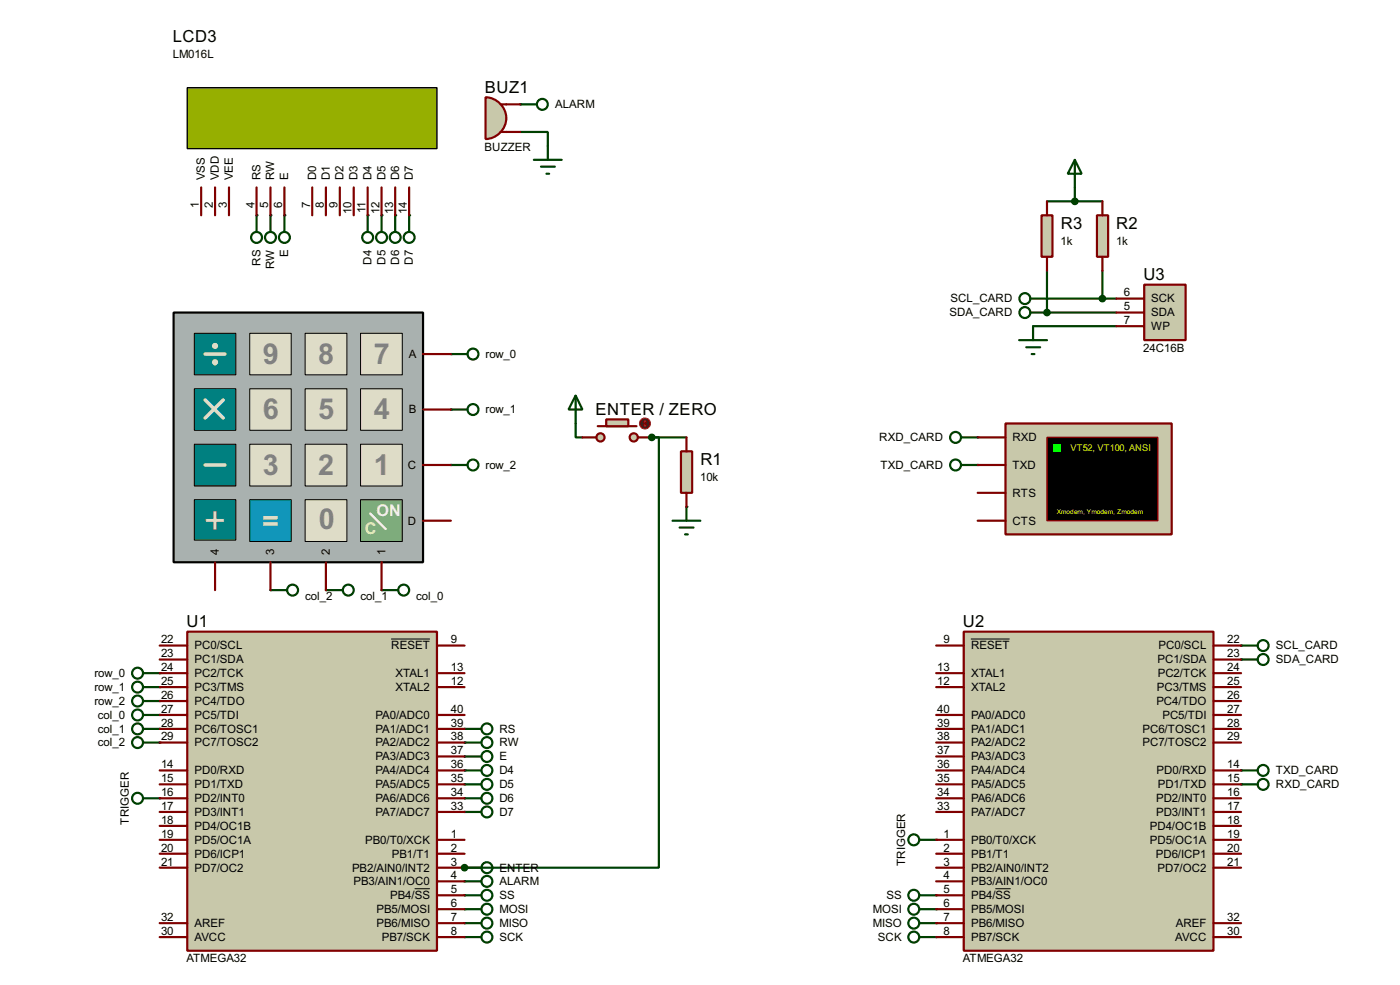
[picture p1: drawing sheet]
<svg xmlns="http://www.w3.org/2000/svg" width="256mm" height="180mm" viewBox="0 0 256 180" stroke-linecap="round" stroke-linejoin="round" font-family="sans-serif">
<g fill="#004000">
<circle cx="75" cy="39.4" r=".2"/>
<circle cx="72.4" cy="39.4" r=".2"/>
<circle cx="69.9" cy="39.4" r=".2"/>
<circle cx="67.4" cy="39.4" r=".2"/>
<circle cx="52.1" cy="39.4" r=".2"/>
<circle cx="49.6" cy="39.4" r=".2"/>
<circle cx="47" cy="39.4" r=".2"/>
<circle cx="82.6" cy="64.8" r=".2"/>
<circle cx="82.6" cy="75" r=".2"/>
<circle cx="82.6" cy="85.1" r=".2"/>
<circle cx="69.9" cy="108" r=".2"/>
<circle cx="59.7" cy="108" r=".2"/>
<circle cx="49.6" cy="108" r=".2"/>
<circle cx="95.3" cy="19.1" r=".2"/>
</g>
<path d="M95.3 24.2h5.1v2.5M105.5 77.5v2.6h1.2M119.4 80.1h6.4" fill="none" stroke="#004000" stroke-width=".4"/>
<circle cx="125.8" cy="92.8" r=".2" fill="#004000"/>
<path d="M191.8 36.9h10.2M196.9 34.3v2.6M189.3 59.7h15.2M202 49.6v5.1h-10.2" fill="none" stroke="#004000" stroke-width=".4"/>
<circle cx="191.8" cy="57.2" r=".2" fill="#004000"/>
<path d="M191.8 49.6v7.6" fill="none" stroke="#004000" stroke-width=".4"/>
<g fill="#004000">
<circle cx="179.1" cy="80.1" r=".2"/>
<circle cx="179.1" cy="85.1" r=".2"/>
<circle cx="171.5" cy="153.7" r=".2"/>
<circle cx="171.5" cy="163.9" r=".2"/>
<circle cx="171.5" cy="166.4" r=".2"/>
<circle cx="171.5" cy="169" r=".2"/>
<circle cx="171.5" cy="171.5" r=".2"/>
<circle cx="227.4" cy="141" r=".2"/>
<circle cx="227.4" cy="143.6" r=".2"/>
<circle cx="227.4" cy="118.2" r=".2"/>
<circle cx="227.4" cy="120.7" r=".2"/>
<circle cx="85.1" cy="158.8" r=".2"/>
<circle cx="85.1" cy="161.3" r=".2"/>
<circle cx="85.1" cy="163.9" r=".2"/>
<circle cx="85.1" cy="166.4" r=".2"/>
<circle cx="85.1" cy="169" r=".2"/>
<circle cx="85.1" cy="171.5" r=".2"/>
<circle cx="29.3" cy="146.1" r=".2"/>
<circle cx="29.3" cy="123.2" r=".2"/>
<circle cx="29.3" cy="125.8" r=".2"/>
<circle cx="29.3" cy="128.3" r=".2"/>
<circle cx="29.3" cy="130.9" r=".2"/>
<circle cx="29.3" cy="133.4" r=".2"/>
<circle cx="29.3" cy="135.9" r=".2"/>
<circle cx="85.1" cy="148.6" r=".2"/>
<circle cx="85.1" cy="146.1" r=".2"/>
<circle cx="85.1" cy="143.6" r=".2"/>
<circle cx="85.1" cy="141" r=".2"/>
<circle cx="85.1" cy="138.5" r=".2"/>
<circle cx="85.1" cy="135.9" r=".2"/>
<circle cx="85.1" cy="133.4" r=".2"/>
<circle cx="119.4" cy="80.1" r=".2"/>
</g>
<g fill="none" stroke="#004000" stroke-width=".4">
<path d="M47 39.4v3.1M49.6 39.4v3.1M52.1 39.4v3.1M67.4 39.4v3.1M69.9 39.4v3.1M72.4 39.4v3.1M75 39.4v3.1M191.8 57.2h12.7M202 54.7h2.5M119.4 80.1h1.3v78.7h-35.6"/>
<circle cx="47" cy="43.5" r="1"/>
<circle cx="49.5" cy="43.5" r="1"/>
<circle cx="52.1" cy="43.5" r="1"/>
<circle cx="67.3" cy="43.5" r="1"/>
<circle cx="69.9" cy="43.5" r="1"/>
<circle cx="72.4" cy="43.5" r="1"/>
<circle cx="74.9" cy="43.5" r="1"/>
</g>
<path d="M34.3 16.1h45.8v11.1h-45.8z" fill="#96af00" stroke="#000" stroke-width=".25"/>
<g fill="none" stroke="#800000" stroke-width=".4">
<path d="M36.9 34.3v5.1M39.4 34.3v5.1M42 34.3v5.1M47 34.3v5.1M49.6 34.3v5.1M52.1 34.3v5.1M57.2 34.3v5.1M59.7 34.3v5.1M62.3 34.3v5.1M64.8 34.3v5.1M67.4 34.3v5.1M69.9 34.3v5.1"/>
<path d="M72.4 34.3v5.1M75 34.3v5.1"/>
</g>
<g fill="none" stroke="#004000" stroke-width=".4">
<path d="M97.8 29.3h5.1M99.1 30.5h2.6M100.1 31.8h.5M100.4 26.7v2.6M82.6 64.8h3.1M82.6 75h3.1M82.6 85.1h3.1M49.6 108h3M59.7 108h3.1M69.9 108h3.1M26.2 135.9h3.1M26.2 133.4h3.1"/>
<path d="M26.2 123.2h3.1M26.2 125.8h3.1M26.2 128.3h3.1M26.2 130.9h3.1M85.1 135.9h3.1M85.1 138.5h3.1M85.1 133.4h3.1M85.1 146.1h3.1M85.1 143.6h3.1M85.1 141h3.1M85.1 148.6h3.1"/>
<circle cx="86.6" cy="75" r="1"/>
<circle cx="86.6" cy="64.8" r="1"/>
<circle cx="86.6" cy="85.1" r="1"/>
<circle cx="53.6" cy="108" r="1"/>
<circle cx="63.8" cy="108" r="1"/>
<circle cx="73.9" cy="108" r="1"/>
<circle cx="25.2" cy="133.4" r="1"/>
<circle cx="25.2" cy="125.8" r="1"/>
<circle cx="25.2" cy="130.9" r="1"/>
<circle cx="25.2" cy="135.9" r="1"/>
<circle cx="25.2" cy="123.2" r="1"/>
<circle cx="25.2" cy="128.3" r="1"/>
<circle cx="89.2" cy="138.5" r="1"/>
<circle cx="89.2" cy="135.9" r="1"/>
<circle cx="89.2" cy="133.4" r="1"/>
<circle cx="89.2" cy="141" r="1"/>
<circle cx="89.2" cy="143.6" r="1"/>
<circle cx="89.2" cy="148.6" r="1"/>
<circle cx="89.2" cy="146.1" r="1"/>
</g>
<path d="M31.8 57.2h45.7v45.7h-45.7z" fill="#a9b1af" stroke="#000" stroke-width=".4"/>
<g fill="#dedcc7" stroke="#000" stroke-width=".18">
<path d="M66.1 61h7.6v7.6h-7.6z"/>
<path d="M55.9 61h7.7v7.6h-7.7z"/>
<path d="M45.8 61h7.6v7.6h-7.6z"/>
</g>
<path d="M35.6 61h7.6v7.6h-7.6z" fill="#008080" stroke="#000" stroke-width=".18"/>
<g fill="#dedcc7" stroke="#000" stroke-width=".18">
<path d="M66.1 71.2h7.6v7.6h-7.6z"/>
<path d="M55.9 71.2h7.7v7.6h-7.7z"/>
<path d="M45.8 71.2h7.6v7.6h-7.6z"/>
</g>
<path d="M35.6 71.2h7.6v7.6h-7.6z" fill="#008080" stroke="#000" stroke-width=".18"/>
<g fill="#dedcc7" stroke="#000" stroke-width=".18">
<path d="M66.1 81.3h7.6v7.7h-7.6z"/>
<path d="M55.9 81.3h7.7v7.7h-7.7z"/>
<path d="M45.8 81.3h7.6v7.7h-7.6z"/>
</g>
<path d="M45.8 91.5h7.6v7.6h-7.6z" fill="#0197c9" stroke="#000" stroke-width=".18"/>
<path d="M35.6 81.3h7.6v7.7h-7.6z" fill="#008080" stroke="#000" stroke-width=".18"/>
<path d="M37.6 73.2l3.3 3.3M37.6 64.8h3.6M37.6 85.1h3.6" fill="none" stroke="#dedcc7" stroke-width=".65"/>
<g fill="#c8c8aa" stroke="#dedcc7" stroke-width=".65">
<circle cx="39.4" cy="63.3" r=".25"/>
<circle cx="39.4" cy="66.3" r=".25"/>
</g>
<path d="M35.6 91.5h7.6v7.4h-7.6z" fill="#008080" stroke="#000" stroke-width=".18"/>
<path d="M40.9 73.2l-3.3 3.3" fill="none" stroke="#dedcc7" stroke-width=".65"/>
<path d="M66.1 91.5h7.6v7.6h-7.6z" fill="#81b57d" stroke="#000" stroke-width=".18"/>
<path d="M67.9 94l2.8 2.8" fill="none" stroke="#fafbdb" stroke-width=".45"/>
<path d="M55.9 91.5h7.7v7.6h-7.7z" fill="#dedcc7" stroke="#000" stroke-width=".18"/>
<path d="M77.5 64.8h5.1M77.5 75h5.1M77.5 85.1h5.1M77.5 95.3h5.1M39.4 102.9v5.1M49.6 102.9v5.1M59.7 102.9v5.1M69.9 102.9v5.1" fill="none" stroke="#800000" stroke-width=".4"/>
<g fill="none" stroke="#004000" stroke-width=".4">
<path d="M95.3 19.1h3.1M85.1 161.3h3.1"/>
<circle cx="99.3" cy="19.1" r="1"/>
<circle cx="89.2" cy="161.3" r="1"/>
</g>
<path d="M89 17.8a3.8 3.8 0 0 1 3.8 3.8 3.8 3.8 0 0 1-3.8 3.9z" fill-rule="evenodd" fill="#c8c8aa" stroke="#800000" stroke-width=".4"/>
<path d="M91.7 19.1h3.6M91.7 24.2h3.6" fill="none" stroke="#800000" stroke-width=".4"/>
<g fill="none" stroke="#004000" stroke-width=".4">
<path d="M85.1 158.8h3.1"/>
<circle cx="89.2" cy="158.8" r="1"/>
</g>
<g fill="#c8c8aa" stroke="#800000" stroke-width=".4">
<circle cx="116.1" cy="80.1" r=".75"/>
<circle cx="110" cy="80.1" r=".75"/>
</g>
<path d="M109.5 78h7.1" fill="none" stroke="#800000" stroke-width=".4"/>
<path d="M111.1 76.8h4v1.2h-4z" fill="#c8c8aa" stroke="#800000" stroke-width=".4"/>
<path d="M106.7 80.1h2.6M116.9 80.1h2.5" fill="none" stroke="#800000" stroke-width=".4"/>
<circle cx="118.1" cy="77.5" r="1" fill="#400000" stroke="#f00" stroke-width=".2"/>
<path d="M117.9 77.8l.3 .2M118.2 77v1M118.2 77l-.3 .3M118.2 77l.2 .3M118.4 77.8l-.2 .2" fill="none" stroke="#f00" stroke-width=".2"/>
<path d="M105.5 72.4l1.2 2.6h-2.5zM105.5 72.4v5.1M123.2 95.3h5.1M124.5 96.6h2.6M125.5 97.8h.5M125.8 92.8v2.5" fill="none" stroke="#004000" stroke-width=".4"/>
<path d="M124.8 82.6h2v7.6h-2z" fill="#c8c8aa" stroke="#800000" stroke-width=".4"/>
<path d="M125.8 80.1v2.5M125.8 90.2v2.6" fill="none" stroke="#800000" stroke-width=".4"/>
<path d="M209.6 52.1h7.6v10.2h-7.6z" fill="#c8c8aa" stroke="#800000" stroke-width=".4"/>
<path d="M204.5 54.7h5.1M204.5 57.2h5.1M204.5 59.7h5.1" fill="none" stroke="#800000" stroke-width=".4"/>
<g fill="none" stroke="#004000" stroke-width=".4">
<path d="M196.9 29.3l1.3 2.5h-2.6zM196.9 29.3v5M188.8 54.7h3M188.8 57.2h3M189.3 59.7v2.6M186.7 62.3h5.1M188 63.6h2.6M189 64.8h.5M227.4 118.2h3M227.4 120.7h3M26.2 146.1h3.1M168.5 153.7h3"/>
<circle cx="187.7" cy="57.2" r="1"/>
<circle cx="187.7" cy="54.7" r="1"/>
<circle cx="231.4" cy="118.2" r="1"/>
<circle cx="231.4" cy="120.7" r="1"/>
<circle cx="25.2" cy="146.1" r="1"/>
<circle cx="167.4" cy="153.7" r="1"/>
</g>
<path d="M201 39.4h2v7.6h-2z" fill="#c8c8aa" stroke="#800000" stroke-width=".4"/>
<path d="M202 36.9v2.5M202 47v2.6" fill="none" stroke="#800000" stroke-width=".4"/>
<path d="M190.8 39.4h2v7.6h-2z" fill="#c8c8aa" stroke="#800000" stroke-width=".4"/>
<path d="M191.8 36.9v2.5M191.8 47v2.6" fill="none" stroke="#800000" stroke-width=".4"/>
<g fill="#004000" stroke="#004000" stroke-width=".4">
<circle cx="196.9" cy="36.9" r=".5"/>
<circle cx="201.9" cy="54.7" r=".5"/>
<circle cx="191.8" cy="57.2" r=".5"/>
</g>
<g fill="none" stroke="#004000" stroke-width=".4">
<path d="M176.1 85.1h3M176.1 80.1h3M227.4 141h3M227.4 143.6h3"/>
<circle cx="175" cy="85.1" r="1"/>
<circle cx="175" cy="80.1" r="1"/>
<circle cx="231.4" cy="141" r="1"/>
<circle cx="231.4" cy="143.6" r="1"/>
</g>
<path d="M184.2 77.5h30.5v20.3h-30.5z" fill="#c8c8aa" stroke="#800000" stroke-width=".4"/>
<path d="M191.8 80.1h20.3v15.2h-20.3z" fill="#000" stroke="#800000" stroke-width=".25"/>
<path d="M193.1 81.3h1.3v1.3h-1.3z" fill="#0f0"/>
<path d="M179.1 80.1h5.1M179.1 90.2h5.1M179.1 85.1h5.1M179.1 95.3h5.1" fill="none" stroke="#800000" stroke-width=".4"/>
<g fill="none" stroke="#004000" stroke-width=".4">
<path d="M168.5 163.9h3M168.5 166.4h3M168.5 169h3M168.5 171.5h3"/>
<circle cx="167.4" cy="169" r="1"/>
<circle cx="167.4" cy="163.9" r="1"/>
<circle cx="167.4" cy="171.5" r="1"/>
<circle cx="167.4" cy="166.4" r="1"/>
</g>
<path d="M176.6 115.6h45.7v58.4h-45.7z" fill="#c8c8aa" stroke="#800000" stroke-width=".4"/>
<g fill="none" stroke="#800000" stroke-width=".4">
<path d="M171.5 118.2h5.1M222.3 118.2h5.1M171.5 125.8h5.1M171.5 123.2h5.1M171.5 130.9h5.1M171.5 133.4h5.1M171.5 135.9h5.1M171.5 138.5h5.1M222.3 125.8h5.1M222.3 123.2h5.1M222.3 120.7h5.1M222.3 128.3h5.1"/>
<path d="M222.3 130.9h5.1M222.3 133.4h5.1M222.3 135.9h5.1M171.5 153.7h5.1M171.5 156.3h5.1M171.5 158.8h5.1M171.5 141h5.1M171.5 143.6h5.1M171.5 146.1h5.1M171.5 148.6h5.1M222.3 153.7h5.1M222.3 156.3h5.1"/>
<path d="M222.3 158.8h5.1M222.3 141h5.1M222.3 143.6h5.1M222.3 146.1h5.1M222.3 148.6h5.1M222.3 151.2h5.1M171.5 161.3h5.1M171.5 163.9h5.1M171.5 166.4h5.1M171.5 169h5.1M171.5 171.5h5.1M222.3 169h5.1"/>
<path d="M222.3 171.5h5.1"/>
</g>
<path d="M177.9 117h7.1M182.4 162.7h2.8" fill="none" stroke="#000" stroke-width=".18"/>
<g fill="none" stroke="#004000" stroke-width=".4">
<path d="M85.1 163.9h3.1M85.1 166.4h3.1M85.1 169h3.1M85.1 171.5h3.1"/>
<circle cx="89.2" cy="171.5" r="1"/>
<circle cx="89.2" cy="163.9" r="1"/>
<circle cx="89.2" cy="166.4" r="1"/>
<circle cx="89.2" cy="169" r="1"/>
</g>
<path d="M34.3 115.6h45.8v58.4h-45.8z" fill="#c8c8aa" stroke="#800000" stroke-width=".4"/>
<g fill="none" stroke="#800000" stroke-width=".4">
<path d="M29.3 118.2h5M80.1 118.2h5M29.3 125.8h5M29.3 123.2h5M29.3 120.7h5M29.3 128.3h5M29.3 130.9h5M29.3 133.4h5M29.3 135.9h5M80.1 125.8h5M80.1 123.2h5M80.1 130.9h5"/>
<path d="M80.1 133.4h5M80.1 135.9h5M80.1 138.5h5M29.3 153.7h5M29.3 156.3h5M29.3 158.8h5M29.3 141h5M29.3 143.6h5M29.3 146.1h5M29.3 148.6h5M29.3 151.2h5M80.1 153.7h5"/>
<path d="M80.1 156.3h5M80.1 158.8h5M80.1 141h5M80.1 143.6h5M80.1 146.1h5M80.1 148.6h5M29.3 169h5M29.3 171.5h5M80.1 161.3h5M80.1 163.9h5M80.1 166.4h5M80.1 169h5"/>
<path d="M80.1 171.5h5"/>
</g>
<path d="M71.7 117h7.1M76 162.7h2.8" fill="none" stroke="#000" stroke-width=".18"/>
<g fill="#004000" stroke="#004000" stroke-width=".4">
<circle cx="119.4" cy="80.1" r=".5"/>
<circle cx="85.1" cy="158.8" r=".5"/>
</g>
<text font-size="7.9" x="37.4" y="97.7">+</text>
<g font-size="5.9" fill="#808080">
<text x="48.2" y="66.6">9</text>
<text x="58.3" y="66.6">8</text>
<text x="68.5" y="66.6">7</text>
<text x="48.2" y="76.8">6</text>
<text x="58.3" y="76.8">5</text>
<text x="68.5" y="76.8">4</text>
<text x="48.2" y="86.9">3</text>
<text x="58.3" y="86.9">2</text>
<text x="68.5" y="86.9">1</text>
<text x="58.4" y="96.8">0</text>
</g>
<text font-size="5.9" fill="#dedcc7" x="48.1" y="97.1">=</text>
<g font-size="3.4">
<text x="31.7" y="7.6">LCD3</text>
<text x="88.8" y="17">BUZ1</text>
<text x="194.4" y="42">R3</text>
<text x="204.5" y="42">R2</text>
<text x="209.5" y="51.3">U3</text>
<text x="109.1" y="76">ENTER / ZERO</text>
<text x="128.3" y="85.2">R1</text>
<text x="34.2" y="114.8">U1</text>
<text x="176.4" y="114.8">U2</text>
</g>
<text font-size="3.3" fill="#fafbdb" x="69" y="94.5">ON</text>
<text font-size="3.3" fill="#eff2c4" x="66.8" y="97.8">C</text>
<g font-size="2.4">
<text x="31.6" y="10.6">LM016L</text>
<text x="101.7" y="19.8">ALARM</text>
<text x="88.8" y="27.5">BUZZER</text>
<text x="37.6" y="33" transform="rotate(-90 37.6 33)">VSS</text>
<text x="40.1" y="33" transform="rotate(-90 40.1 33)">VDD</text>
<text x="42.7" y="33" transform="rotate(-90 42.7 33)">VEE</text>
<text x="47.7" y="33" transform="rotate(-90 47.7 33)">RS</text>
<text x="50.3" y="33" transform="rotate(-90 50.3 33)">RW</text>
<text x="52.8" y="33" transform="rotate(-90 52.8 33)">E</text>
<text x="57.9" y="33" transform="rotate(-90 57.9 33)">D0</text>
<text x="60.4" y="33" transform="rotate(-90 60.4 33)">D1</text>
<text x="63" y="33" transform="rotate(-90 63 33)">D2</text>
<text x="65.5" y="33" transform="rotate(-90 65.5 33)">D3</text>
<text x="68.1" y="33" transform="rotate(-90 68.1 33)">D4</text>
<text x="70.6" y="33" transform="rotate(-90 70.6 33)">D5</text>
<text x="73.1" y="33" transform="rotate(-90 73.1 33)">D6</text>
<text x="75.7" y="33" transform="rotate(-90 75.7 33)">D7</text>
<text x="36.5" y="38" transform="rotate(-90 36.5 38)">1</text>
<text x="39" y="38" transform="rotate(-90 39 38)">2</text>
<text x="41.6" y="38" transform="rotate(-90 41.6 38)">3</text>
<text x="46.6" y="38" transform="rotate(-90 46.6 38)">4</text>
<text x="49.2" y="38" transform="rotate(-90 49.2 38)">5</text>
<text x="51.7" y="38" transform="rotate(-90 51.7 38)">6</text>
<text x="56.8" y="38" transform="rotate(-90 56.8 38)">7</text>
<text x="59.3" y="38" transform="rotate(-90 59.3 38)">8</text>
<text x="61.9" y="38" transform="rotate(-90 61.9 38)">9</text>
<text x="64.4" y="39.2" transform="rotate(-90 64.4 39.2)">10</text>
<text x="67" y="39" transform="rotate(-90 67 39)">11</text>
<text x="69.5" y="39.2" transform="rotate(-90 69.5 39.2)">12</text>
<text x="72" y="39.2" transform="rotate(-90 72 39.2)">13</text>
<text x="74.6" y="39.2" transform="rotate(-90 74.6 39.2)">14</text>
<text x="52.8" y="47.1" transform="rotate(-90 52.8 47.1)">E</text>
<text x="194.3" y="44.9">1k</text>
<text x="204.5" y="44.9">1k</text>
<text x="47.7" y="48.7" transform="rotate(-90 47.7 48.7)">RS</text>
<text x="50.3" y="49.3" transform="rotate(-90 50.3 49.3)">RW</text>
<text x="68.1" y="48.4" transform="rotate(-90 68.1 48.4)">D4</text>
<text x="70.6" y="48.4" transform="rotate(-90 70.6 48.4)">D5</text>
<text x="73.1" y="48.4" transform="rotate(-90 73.1 48.4)">D6</text>
<text x="75.7" y="48.4" transform="rotate(-90 75.7 48.4)">D7</text>
<text x="173.9" y="57.9">SDA_CARD</text>
<text x="174.1" y="55.4">SCL_CARD</text>
<text x="205.9" y="54.3">6</text>
<text x="205.9" y="56.8">5</text>
<text x="205.9" y="59.3">7</text>
<text x="210.9" y="55.4">SCK</text>
<text x="210.9" y="57.9">SDA</text>
<text x="74.9" y="65.5">A</text>
<text x="89" y="65.5">row_0</text>
<text x="209.4" y="64.4">24C16B</text>
<text x="210.9" y="60.4">WP</text>
<text x="74.9" y="75.7">B</text>
<text x="89" y="75.7">row_1</text>
<text x="161.1" y="80.8">RXD_CARD</text>
<text x="185.5" y="80.8">RXD</text>
<text x="74.7" y="85.8">C</text>
<text x="89" y="85.8">row_2</text>
<text x="128.3" y="88.1">10k</text>
<text x="161.3" y="85.8">TXD_CARD</text>
<text x="185.5" y="85.8">TXD</text>
<text x="185.5" y="90.9">RTS</text>
<text x="40.1" y="101.7" transform="rotate(-90 40.1 101.7)">4</text>
<text x="50.3" y="101.7" transform="rotate(-90 50.3 101.7)">3</text>
<text x="60.4" y="101.7" transform="rotate(-90 60.4 101.7)">2</text>
<text x="70.6" y="101.7" transform="rotate(-90 70.6 101.7)">1</text>
<text x="74.7" y="96">D</text>
<text x="185.5" y="96">CTS</text>
<text x="55.9" y="109.9">col_2</text>
<text x="66.1" y="109.9">col_1</text>
<text x="76.3" y="109.9">col_0</text>
<text x="29.5" y="117.8">22</text>
<text x="35.6" y="118.9">PC0/SCL</text>
<text x="71.7" y="118.9">RESET</text>
<text x="82.6" y="117.8">9</text>
<text x="172.9" y="117.8">9</text>
<text x="177.9" y="118.9">RESET</text>
<text x="212.2" y="118.9">PC0/SCL</text>
<text x="224.8" y="117.8">22</text>
<text x="233.7" y="118.9">SCL_CARD</text>
<text x="17.3" y="123.9">row_0</text>
<text x="29.5" y="120.3">23</text>
<text x="29.5" y="122.8">24</text>
<text x="29.5" y="125.4">25</text>
<text x="35.6" y="121.4">PC1/SDA</text>
<text x="35.6" y="123.9">PC2/TCK</text>
<text x="72.4" y="123.9">XTAL1</text>
<text x="82.6" y="125.4">12</text>
<text x="82.6" y="122.8">13</text>
<text x="171.7" y="125.4">12</text>
<text x="171.7" y="122.8">13</text>
<text x="177.9" y="123.9">XTAL1</text>
<text x="212" y="121.4">PC1/SDA</text>
<text x="212.1" y="123.9">PC2/TCK</text>
<text x="224.8" y="120.3">23</text>
<text x="224.8" y="122.8">24</text>
<text x="224.8" y="125.4">25</text>
<text x="233.7" y="121.4">SDA_CARD</text>
<text x="17.3" y="126.5">row_1</text>
<text x="17.3" y="129">row_2</text>
<text x="17.9" y="131.6">col_0</text>
<text x="29.5" y="127.9">26</text>
<text x="29.5" y="130.5">27</text>
<text x="35.6" y="126.5">PC3/TMS</text>
<text x="35.6" y="129">PC4/TDO</text>
<text x="35.6" y="131.6">PC5/TDI</text>
<text x="68.8" y="131.6">PA0/ADC0</text>
<text x="72.4" y="126.5">XTAL2</text>
<text x="82.6" y="130.5">40</text>
<text x="171.7" y="130.5">40</text>
<text x="177.9" y="126.5">XTAL2</text>
<text x="177.9" y="131.6">PA0/ADC0</text>
<text x="211.8" y="129">PC4/TDO</text>
<text x="211.9" y="126.5">PC3/TMS</text>
<text x="212.9" y="131.6">PC5/TDI</text>
<text x="224.8" y="127.9">26</text>
<text x="224.8" y="130.5">27</text>
<text x="17.9" y="134.1">col_1</text>
<text x="17.9" y="136.6">col_2</text>
<text x="29.5" y="133">28</text>
<text x="29.5" y="135.5">29</text>
<text x="35.6" y="134.1">PC6/TOSC1</text>
<text x="35.6" y="136.6">PC7/TOSC2</text>
<text x="68.8" y="136.6">PA2/ADC2</text>
<text x="68.8" y="134.1">PA1/ADC1</text>
<text x="82.6" y="135.5">38</text>
<text x="82.6" y="133">39</text>
<text x="91.5" y="136.6">RW</text>
<text x="91.5" y="134.1">RS</text>
<text x="171.7" y="135.5">38</text>
<text x="171.7" y="133">39</text>
<text x="177.9" y="136.6">PA2/ADC2</text>
<text x="177.9" y="134.1">PA1/ADC1</text>
<text x="209.3" y="134.1">PC6/TOSC1</text>
<text x="209.3" y="136.6">PC7/TOSC2</text>
<text x="224.8" y="133">28</text>
<text x="224.8" y="135.5">29</text>
<text x="29.5" y="140.6">14</text>
<text x="29.5" y="143.2">15</text>
<text x="35.6" y="141.7">PD0/RXD</text>
<text x="68.8" y="141.7">PA4/ADC4</text>
<text x="68.8" y="139.2">PA3/ADC3</text>
<text x="82.6" y="143.2">35</text>
<text x="82.6" y="140.6">36</text>
<text x="82.6" y="138.1">37</text>
<text x="91.5" y="141.7">D4</text>
<text x="91.5" y="139.2">E</text>
<text x="171.7" y="143.2">35</text>
<text x="171.7" y="140.6">36</text>
<text x="171.7" y="138.1">37</text>
<text x="177.9" y="141.7">PA4/ADC4</text>
<text x="177.9" y="139.2">PA3/ADC3</text>
<text x="211.9" y="141.7">PD0/RXD</text>
<text x="224.8" y="140.6">14</text>
<text x="224.8" y="143.2">15</text>
<text x="233.7" y="141.7">TXD_CARD</text>
<text x="29.5" y="145.7">16</text>
<text x="29.5" y="148.2">17</text>
<text x="35.6" y="144.3">PD1/TXD</text>
<text x="35.6" y="146.8">PD2/INT0</text>
<text x="35.6" y="149.3">PD3/INT1</text>
<text x="68.8" y="149.3">PA7/ADC7</text>
<text x="68.8" y="146.8">PA6/ADC6</text>
<text x="68.8" y="144.3">PA5/ADC5</text>
<text x="82.6" y="148.2">33</text>
<text x="82.6" y="145.7">34</text>
<text x="91.5" y="146.8">D6</text>
<text x="91.5" y="144.3">D5</text>
<text x="91.5" y="149.3">D7</text>
<text x="171.7" y="148.2">33</text>
<text x="171.7" y="145.7">34</text>
<text x="177.9" y="149.3">PA7/ADC7</text>
<text x="177.9" y="146.8">PA6/ADC6</text>
<text x="177.9" y="144.3">PA5/ADC5</text>
<text x="211.8" y="146.8">PD2/INT0</text>
<text x="211.8" y="149.3">PD3/INT1</text>
<text x="212.1" y="144.3">PD1/TXD</text>
<text x="224.8" y="145.7">16</text>
<text x="224.8" y="148.2">17</text>
<text x="233.7" y="144.3">RXD_CARD</text>
<text x="23.6" y="150.9" transform="rotate(-90 23.6 150.9)">TRIGGER</text>
<text x="29.5" y="150.8">18</text>
<text x="29.5" y="153.3">19</text>
<text x="29.5" y="155.9">20</text>
<text x="35.6" y="151.9">PD4/OC1B</text>
<text x="35.6" y="154.4">PD5/OC1A</text>
<text x="66.9" y="154.4">PB0/T0/XCK</text>
<text x="82.6" y="153.3">1</text>
<text x="82.6" y="155.9">2</text>
<text x="172.9" y="153.3">1</text>
<text x="172.9" y="155.9">2</text>
<text x="177.9" y="154.4">PB0/T0/XCK</text>
<text x="210.6" y="151.9">PD4/OC1B</text>
<text x="210.6" y="154.4">PD5/OC1A</text>
<text x="224.8" y="150.8">18</text>
<text x="224.8" y="153.3">19</text>
<text x="224.8" y="155.9">20</text>
<text x="29.5" y="158.4">21</text>
<text x="35.6" y="157">PD6/ICP1</text>
<text x="35.6" y="159.5">PD7/OC2</text>
<text x="64.5" y="159.5">PB2/AIN0/INT2</text>
<text x="71.8" y="157">PB1/T1</text>
<text x="82.6" y="158.4">3</text>
<text x="82.6" y="160.9">4</text>
<text x="91.5" y="159.5">ENTER</text>
<text x="165.9" y="158.5" transform="rotate(-90 165.9 158.5)">TRIGGER</text>
<text x="172.9" y="158.4">3</text>
<text x="172.9" y="160.9">4</text>
<text x="177.9" y="157">PB1/T1</text>
<text x="177.9" y="159.5">PB2/AIN0/INT2</text>
<text x="211.7" y="157">PD6/ICP1</text>
<text x="212" y="159.5">PD7/OC2</text>
<text x="224.8" y="158.4">21</text>
<text x="64.7" y="162">PB3/AIN1/OC0</text>
<text x="69" y="167.1">PB5/MOSI</text>
<text x="71.5" y="164.6">PB4/SS</text>
<text x="82.6" y="163.5">5</text>
<text x="82.6" y="166">6</text>
<text x="91.5" y="162">ALARM</text>
<text x="91.5" y="164.6">SS</text>
<text x="91.5" y="167.1">MOSI</text>
<text x="159.9" y="167.1">MOSI</text>
<text x="162.4" y="164.6">SS</text>
<text x="172.9" y="163.5">5</text>
<text x="172.9" y="166">6</text>
<text x="177.9" y="162">PB3/AIN1/OC0</text>
<text x="177.9" y="164.6">PB4/SS</text>
<text x="177.9" y="167.1">PB5/MOSI</text>
<text x="29.5" y="168.6">32</text>
<text x="29.5" y="171.1">30</text>
<text x="35.6" y="169.7">AREF</text>
<text x="35.6" y="172.2">AVCC</text>
<text x="69" y="169.7">PB6/MISO</text>
<text x="69.9" y="172.2">PB7/SCK</text>
<text x="82.6" y="168.6">7</text>
<text x="82.6" y="171.1">8</text>
<text x="91.5" y="169.7">MISO</text>
<text x="91.5" y="172.2">SCK</text>
<text x="159.9" y="169.7">MISO</text>
<text x="160.8" y="172.2">SCK</text>
<text x="172.9" y="168.6">7</text>
<text x="172.9" y="171.1">8</text>
<text x="177.9" y="169.7">PB6/MISO</text>
<text x="177.9" y="172.2">PB7/SCK</text>
<text x="215.3" y="172.2">AVCC</text>
<text x="215.4" y="169.7">AREF</text>
<text x="224.8" y="168.6">32</text>
<text x="224.8" y="171.1">30</text>
<text x="34.1" y="176.1">ATMEGA32</text>
<text x="176.4" y="176.1">ATMEGA32</text>
</g>
<text font-size="1.9" fill="#ff0" x="196.1" y="82.6">VT52, VT100, ANSI</text>
<text font-size="1.4" fill="#ff0" x="193.6" y="94.1">Xmodem, Ymodem, Zmodem</text>
</svg>
